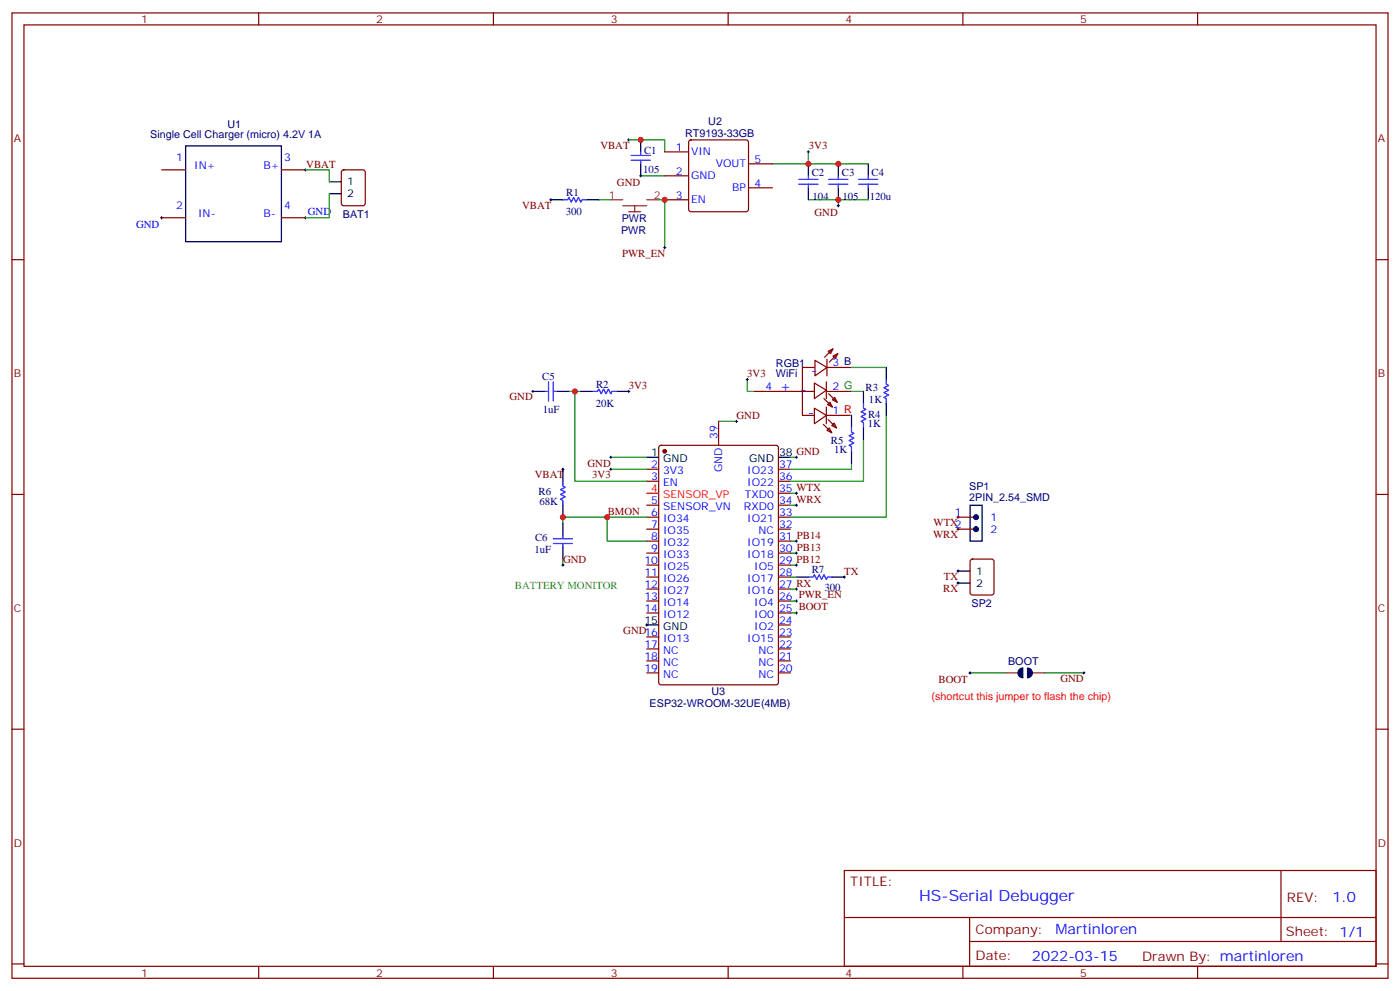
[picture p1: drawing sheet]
<svg xmlns="http://www.w3.org/2000/svg" width="412mm" height="292mm" viewBox="0 0 412 292" stroke-linecap="round" stroke-linejoin="round" font-family="sans-serif">
<g fill="none" stroke="#870000" stroke-width=".35">
<path d="M3.5 3.8h405.4v284.3h-405.4zM7.1 7.3h398.2v277.3h-398.2zM76.2 3.8v3.5M145.3 3.8v3.5M214.5 3.8v3.5M283.6 3.8v3.5M352.8 3.8v3.5M47.6 50h7.1M82.9 50h7.1M100.8 50.2l.4-.2h5.7l.6 .5 .1 9.4-.5 .7h-5.9l-.6-.5-.1-9.4zM195.8 44.7h7M195.8 51.8h7"/>
<path d="M195.8 58.8h7M203.1 41.4l.5-.2h16.2l.5 .2 .2 .5v19.8l-.2 .5-.5 .2h-16.2l-.5-.3-.3-.4v-19.8zM220.5 55.3h7M220.5 48.3h7M3.5 76.5h3.6M47.6 64.1h7.1M82.9 64.1h7.1M405.3 76.5h3.6M222.2 115.3h14.2v7h3.5M239.9 112.8l3.5 2.1-3.5 2.5zM239.9 108.2h-3.5v7.1h3.5M240.1 106.1l3.5 2.1-3.5 2.5z"/>
<path d="M242.7 117.4l2.5 2.5M243.4 112.5v4.9M243.4 119.9v4.9M243.4 108.2h7.1M243.4 115.3h7.1M243.6 105.8v4.9M243.8 119.2l.7-.7 .7 1.4zM243.9 103.5l1.5-.7-.7 1.4zM244.1 116l2.5 2.5M245.2 117.8l.7-.7 .7 1.4zM245.4 104.9l1.4-.7-.7 1.4zM245.4 102.8l-2.5 2.4"/>
<path d="M246.8 104.2l-2.5 2.4M190.5 138.2h3.5M194.3 131.4l.4-.2h33.9l.7 .4v69.4l-.5 .7h-34.1l-.6-.4-.1-69.4zM211.7 124.1v7.1M229.3 138.2h3.5M239.9 120.2l3.5 2.1-3.5 2.5zM242.5 125l2.5 2.5M243.4 122.3h7.1M243.6 126.8l.7-.8 .7 1.5zM243.9 123.6l2.5 2.4M245 125.3l.7-.7 .7 1.4zM3.5 145.6h3.6"/>
<path d="M190.5 141.7h3.5M190.5 148.8h3.5M190.5 152.3h3.5M190.5 155.9h3.5M190.5 159.4h3.5M229.3 141.7h3.5M229.3 148.8h3.5M229.3 152.3h3.5M229.3 155.9h3.5M229.3 159.4h3.5M229.3 145.3h3.5M282.2 152.3h5.3"/>
<path d="M282.2 155.9h5.3M405.3 145.6h3.6M190.5 162.9h3.5M190.5 166.4h3.5M190.5 170h3.5M190.5 173.5h3.5M190.5 177h3.5M229.3 162.9h3.5M229.3 166.4h3.5M229.3 170h3.5M229.3 173.5h3.5M229.3 177h3.5"/>
<path d="M286 164.9l.5-.2h5.6l.7 .4v9.5l-.5 .6-5.8 .1-.7-.5v-9.4zM190.5 180.6h3.5M190.5 187.6h3.5M190.5 191.1h3.5M190.5 194.7h3.5M190.5 198.2h3.5M229.3 180.6h3.5M229.3 187.6h3.5M229.3 191.1h3.5M229.3 194.7h3.5M229.3 198.2h3.5M229.3 184.1h3.5"/>
<path d="M3.5 214.8h3.6M405.3 214.8h3.6M248.7 256.4h156.6v28.2h-156.6zM377.3 256.4v20.9M248.7 270.2h156.5M285.6 277.3h119.6M285.6 270.2v14.2M3.5 283.9h3.6M76.2 284.6v3.5M145.3 284.6v3.5M214.5 284.6v3.5M283.6 284.6v3.5"/>
<path d="M352.8 284.6v3.5M405.3 283.9h3.6"/>
</g>
<g fill="none" stroke="#000" stroke-width=".35">
<path d="M54.7 43h28.2v28.2h-28.2zM97 53.6h3.5M97 57.1h3.5M162.3 58.8h3.5M172.9 58.8h3.5M188.7 41.2v3.5M188.7 48.3v3.5M238.1 48.3v3.5M238.1 55.3v3.5M246.9 48.3v3.5M246.9 55.3v3.5M255.8 48.3v3.5"/>
<path d="M255.8 55.3v3.5M157 115.3h3.5M164 115.3h3.6M171.1 115.3h3.5M181.7 115.3h3.5M254.4 115.3v3.5M261.1 108.2v3.6M261.1 118.8v3.5M165.8 138.2v3.5M190.5 134.7h3.5M229.3 134.7h3.5M250.8 122.3v3.6"/>
<path d="M250.8 132.9v3.6M254.4 125.9v3.5M165.8 148.8v3.5M165.8 154.1v3.5M285.8 148.8h3.5v10.6h-3.5zM165.8 161.1v3.6M234.6 170h3.5M245.2 170h3.5M282.2 168.2h3.6M282.2 171.7h3.6M190.5 184.1h3.5M301.3 196.8v2.8"/>
<path d="M302.7 196.8v2.8"/>
</g>
<g fill="none" stroke="#00f" stroke-width=".35">
<path d="M165.8 58.8h1.4l.4-.7 .7 1.4 .7-1.4 .7 1.4 .7-1.4 .7 1.4 .3-.7h1.5M185.9 47.2h5.7M185.9 45.8h5.7M188.7 44.7v1.1M188.7 47.2v1.1M235.3 54.3h5.6M235.3 52.8h5.6M238.1 51.8v1M238.1 54.3v1M244.1 54.3h5.7M244.1 52.8h5.7M246.9 51.8v1"/>
<path d="M246.9 54.3v1M252.9 54.3h5.7M252.9 52.8h5.7M255.8 51.8v1M255.8 54.3v1M160.5 115.3h1.1M161.6 112.5v5.6M163 112.5v5.6M163 115.3h1M174.6 115.3h1.4l.4-.7 .7 1.4 .7-1.4 .7 1.4 .7-1.4 .7 1.4 .4-.7h1.4M254.4 118.8v1.4l.7 .4-1.5 .7 1.5 .7-1.5 .7 1.5 .7-1.5 .7 .8 .4v1.4M261.1 111.8v1.4l.7 .3-1.5 .7 1.5 .7-1.5 .7 1.5 .7-1.5 .8 .8 .3v1.4"/>
<path d="M250.8 125.9v1.4l.7 .3-1.4 .7 1.4 .7-1.4 .8 1.4 .7-1.4 .7 .7 .3v1.4M163 158.7h5.6M165.8 141.7v1.5l.7 .3-1.4 .7 1.4 .7-1.4 .7 1.4 .7-1.4 .7 .7 .4v1.4M165.8 157.6v1.1M163 160.1h5.6M165.8 160.1v1M238.1 170h1.4l.4-.7 .7 1.4 .7-1.4 .7 1.4 .7-1.4 .7 1.4 .4-.7h1.4"/>
</g>
<g fill="none" stroke="#008700" stroke-width=".35">
<path d="M90 50h7v3.6M97 57.1v7h-7M176.4 58.8h3.5M185.2 41.2h10.6v3.5M188.7 51.8h7.1M194 58.8h1.8v14.2M227.5 48.3h28.3M238.1 58.8h8.8v1.8M238.1 44.7v3.6M246.9 58.8h8.9M167.6 115.3h3.5M169.3 115.3v26.4h21.2"/>
<path d="M220.1 111.8v3.5h2.1M250.5 115.3h3.9M250.5 108.2h10.6M179.9 138.2h10.6M179.9 134.7h10.6M211.7 124.1h5.3M232.8 134.7h1.8M250.5 122.3h.3M250.8 136.5v1.7h-18M254.4 129.4v12.3h-21.6M261.1 122.3v30h-28.3M178.9 152.3v7.1h11.6"/>
<path d="M190.5 152.3h-24.7v1.8M232.8 159.4h1.8M232.8 148.8h1.8M232.8 145.3h1.8M165.8 164.7v1.7M232.8 166.4h1.8M232.8 162.9h1.8M232.8 170h1.8M232.8 173.5h1.8M232.8 177h1.8M232.8 180.6h1.8M285.8 198.2h10.5"/>
<path d="M307.6 198.2h11.7"/>
</g>
<g fill="none" stroke="#000" stroke-width=".29">
<path d="M89.6 50h.7M90 49.7v.7M161.9 58.8h.7M162.3 58.5v.7M184.9 41.2h.7M185.2 40.9v.7M188.4 51.8h.7M188.7 51.4v.7M237.8 44.7h.7M238.1 44.4v.7M47.3 64.1h.7M47.6 63.8v.7"/>
<path d="M89.6 64.1h.7M90 63.8v.7M195.4 73h.7M195.8 72.6v.7M246.6 60.6h.7M246.9 60.3v.7M156.6 115.3h.7M157 114.9v.7M184.9 115.3h.7M185.2 114.9v.7M219.8 111.8h.7M220.1 111.4v.7"/>
<path d="M165.5 138.2h.7M165.8 137.9v.7M179.6 138.2h.7M179.6 134.7h.7M179.9 134.3v.7M179.9 137.9v.7M216.6 124.1h.7M217 123.8v.7M234.2 134.7h.7M234.6 134.3v.7M178.5 152.3h.7M178.9 152v.7"/>
<path d="M234.2 159.4h.7M234.2 148.8h.7M234.2 145.3h.7M234.6 144.9v.7M234.6 148.4v.8M234.6 159v.7M281.9 152.3h.7M281.9 155.9h.7M282.2 152v.7M282.2 155.5v.7M165.5 166.4h.7M165.8 166.1v.7"/>
<path d="M234.2 173.5h.7M234.2 162.9h.7M234.2 166.4h.7M234.2 177h.7M234.6 162.6v.7M234.6 166.1v.7M234.6 173.1v.7M234.6 176.7v.7M248.4 170h.7M248.7 169.6v.7M281.9 168.2h.7M281.9 171.7h.7"/>
<path d="M282.2 167.9v.7M282.2 171.4v.7M190.1 184.1h.8M190.5 183.7v.7M234.2 180.6h.7M234.6 180.2v.7M285.4 198.2h.7M285.8 197.8v.7M318.9 198.2h.7M319.3 197.8v.7"/>
</g>
<circle cx="195.8" cy="132.9" r=".53" fill="#870000" stroke="#870000" stroke-width=".35"/>
<path d="M190.5 145.3h3.5" fill="none" stroke="#f00" stroke-width=".35"/>
<path d="M179.9 58.8h3.5M190.5 58.8h3.5M183.4 60.6h7.1M185.2 62.4h3.5M187 60.6v1.8M296.3 198.2h3.6M304.1 198.2h3.5" fill="none" stroke="#8c2424" stroke-width=".35"/>
<g fill="#000" stroke="#000" stroke-width=".35">
<path d="M300.4 197.1l.9-.3v2.8a1.41 1.41 0 0 1-1.4-1 1.41 1.41 0 0 1 .5-1.5zM302.7 196.8a1.41 1.41 0 0 1 1.4 1.4 1.41 1.41 0 0 1-1.4 1.4z"/>
<circle cx="287.5" cy="155.9" r=".71"/>
<circle cx="287.5" cy="152.3" r=".71"/>
</g>
<g fill="#c00">
<circle cx="188.7" cy="41.2" r=".88"/>
<circle cx="238.1" cy="48.3" r=".88"/>
<circle cx="246.9" cy="58.8" r=".88"/>
<circle cx="178.9" cy="152.3" r=".88"/>
<circle cx="169.3" cy="115.3" r=".88"/>
<circle cx="165.8" cy="152.3" r=".88"/>
<circle cx="195.8" cy="58.8" r=".88"/>
<circle cx="246.9" cy="48.3" r=".88"/>
</g>
<text font-size="4.6" fill="#00f" x="270.8" y="265.4">HS-Serial Debugger</text>
<g font-size="4.2" fill="#00f">
<text x="238.9" y="110.3">-</text>
<text x="229.7" y="115.3">+ -</text>
<text x="238" y="122.8">-</text>
<text x="392.5" y="265.7">1.0</text>
<text x="310.9" y="275.2">Martinloren</text>
<text x="304" y="283">2022-03-15</text>
</g>
<g font-size="3.9" fill="#800">
<text x="250.5" y="261">TITLE:</text>
<text x="379.1" y="265.7">REV:</text>
<text x="287.4" y="275.2">Company:</text>
<text x="378.7" y="275.8">Sheet: 1/1</text>
<text x="287.4" y="282.9">Date:</text>
<text x="336.4" y="282.9">Drawn By: martinloren</text>
</g>
<g font-size="3.2" fill="#800">
<text x="41.6" y="6.8">1</text>
<text x="110.8" y="6.8">2</text>
<text x="179.9" y="6.8">3</text>
<text x="249.1" y="6.8">4</text>
<text x="318.2" y="6.8">5</text>
<text x="4.1" y="41.9">A</text>
<text x="405.9" y="41.9">A</text>
<text x="4.1" y="111.1">B</text>
<text x="405.9" y="111.1">B</text>
<text x="4.1" y="180.2">C</text>
<text x="405.9" y="180.2">C</text>
<text x="4.1" y="249.3">D</text>
<text x="405.9" y="249.3">D</text>
<text x="41.6" y="287.6">1</text>
<text x="110.8" y="287.6">2</text>
<text x="179.9" y="287.6">3</text>
<text x="249.1" y="287.6">4</text>
<text x="318.2" y="287.6">5</text>
</g>
<g font-size="3.2" fill="#000080">
<text x="44.2" y="40.7">Single Cell Charger (micro) 4.2V 1A</text>
<text x="67" y="37.7">U1</text>
<text x="201.8" y="40.3">RT9193-33GB</text>
<text x="208.6" y="36.7">U2</text>
<text x="189.7" y="45.4">C1</text>
<text x="189.5" y="51">105</text>
<text x="239.1" y="51.7">C2</text>
<text x="248" y="51.7">C3</text>
<text x="256.7" y="51.7">C4</text>
<text x="166.8" y="57.7">R1</text>
<text x="239.4" y="58.8">104</text>
<text x="248.2" y="58.8">105</text>
<text x="256.2" y="58.8">120u</text>
<text x="101" y="64.2">BAT1</text>
<text x="166.7" y="63.4">300</text>
<text x="183.1" y="65.3">PWR</text>
<text x="182.9" y="68.8">PWR</text>
<text x="228.6" y="108">RGB1</text>
<text x="159.7" y="112">C5</text>
<text x="228.6" y="111.1">WiFi</text>
<text x="175.5" y="119.8">20K</text>
<text x="175.6" y="114.2">R2</text>
<text x="255" y="115.2">R3</text>
<text x="256" y="118.7">1K</text>
<text x="159.9" y="121.6">1uF</text>
<text x="255.6" y="125.8">1K</text>
<text x="255.7" y="123">R4</text>
<text x="244.8" y="130.7">R5</text>
<text x="245.7" y="133.6">1K</text>
<text x="158.7" y="145.9">R6</text>
<text x="158.9" y="148.7">68K</text>
<text x="285.5" y="147.6">2PIN_2.54_SMD</text>
<text x="285.5" y="144.4">SP1</text>
<text x="157.6" y="159.3">C6</text>
<text x="157.4" y="162.8">1uF</text>
<text x="239.1" y="168.8">R7</text>
<text x="242.9" y="174.1">300</text>
<text x="286.2" y="178.9">SP2</text>
<text x="297" y="195.8">BOOT</text>
<text x="191.4" y="208.2">ESP32-WROOM-32UE(4MB)</text>
<text x="209.6" y="204.7">U3</text>
</g>
<g font-size="3.2" fill="#00f">
<text x="51.9" y="47.6">1</text>
<text x="83.7" y="47.6">3</text>
<text x="199.1" y="44.4">1</text>
<text x="203.6" y="45.8">VIN</text>
<text x="222.2" y="47.9">5</text>
<text x="57.2" y="49.7">IN+</text>
<text x="77.6" y="49.7">B+</text>
<text x="199.1" y="51.4">2</text>
<text x="203.6" y="52.8">GND</text>
<text x="210.8" y="49.3">VOUT</text>
<text x="199.1" y="58.5">3</text>
<text x="203.6" y="59.9">EN</text>
<text x="215.7" y="56.4">BP</text>
<text x="222.2" y="55">4</text>
<text x="51.9" y="61.7">2</text>
<text x="58.3" y="63.8">IN-</text>
<text x="77.6" y="63.8">B-</text>
<text x="83.7" y="61.7">4</text>
<text x="90.7" y="63.2">GND</text>
<text x="40.1" y="67.3">GND</text>
<text x="245.2" y="107.9">3 B</text>
<text x="225.5" y="114.9">4</text>
<text x="245.2" y="114.9">2 G</text>
<text x="245.2" y="122">1 R</text>
<text x="211.3" y="129.4" transform="rotate(-90 211.3 129.4)">39</text>
<text x="191.8" y="137.9">2</text>
<text x="229.5" y="137.9">37</text>
<text x="191.8" y="141.4">3</text>
<text x="195.3" y="139.6">3V3</text>
<text x="195.3" y="143.2">EN</text>
<text x="212.7" y="139.1" transform="rotate(-90 212.7 139.1)">GND</text>
<text x="220.1" y="143.2">IO22</text>
<text x="220.1" y="139.6">IO23</text>
<text x="229.5" y="141.4">36</text>
<text x="191.8" y="148.4">5</text>
<text x="219.4" y="146.7">TXD0</text>
<text x="229.5" y="148.4">34 WRX</text>
<text x="229.5" y="144.9">35 WTX</text>
<text x="191.8" y="152">6</text>
<text x="191.8" y="155.5">7</text>
<text x="195.3" y="150.2">SENSOR_VN</text>
<text x="195.3" y="153.7">IO34</text>
<text x="219.2" y="150.2">RXD0</text>
<text x="220.1" y="153.7">IO21</text>
<text x="229.5" y="155.5">32</text>
<text x="229.5" y="152">33</text>
<text x="281.3" y="152">1</text>
<text x="291.7" y="153.4">1</text>
<text x="191.8" y="159">8</text>
<text x="195.3" y="157.3">IO35</text>
<text x="195.3" y="160.8">IO32</text>
<text x="220.1" y="160.8">IO19</text>
<text x="223.4" y="157.3">NC</text>
<text x="229.5" y="159">31 PB14</text>
<text x="291.7" y="156.9">2</text>
<text x="189.8" y="166.1">10</text>
<text x="191.8" y="162.6">9</text>
<text x="195.3" y="164.3">IO33</text>
<text x="195.3" y="167.9">IO25</text>
<text x="220.1" y="164.3">IO18</text>
<text x="222.2" y="167.9">IO5</text>
<text x="229.5" y="166.1">29 PB12</text>
<text x="229.5" y="162.6">30 PB13</text>
<text x="189.8" y="169.6">11</text>
<text x="189.8" y="173.1">12</text>
<text x="195.3" y="171.4">IO26</text>
<text x="220.1" y="171.4">IO17</text>
<text x="229.5" y="173.1">27 RX</text>
<text x="229.5" y="169.6">28</text>
<text x="189.8" y="176.7">13</text>
<text x="195.3" y="174.9">IO27</text>
<text x="195.3" y="178.4">IO14</text>
<text x="220.1" y="174.9">IO16</text>
<text x="222.2" y="178.4">IO4</text>
<text x="229.5" y="176.7">26 PWR_EN</text>
<text x="189.8" y="180.2">14</text>
<text x="195.3" y="182">IO12</text>
<text x="222.2" y="185.5">IO2</text>
<text x="222.2" y="182">IO0</text>
<text x="229.5" y="183.7">24</text>
<text x="229.5" y="180.2">25 BOOT</text>
<text x="189.8" y="190.8">17</text>
<text x="195.3" y="189">IO13</text>
<text x="220.1" y="189">IO15</text>
<text x="229.5" y="190.8">22</text>
<text x="229.5" y="187.3">23</text>
<text x="189.8" y="194.3">18</text>
<text x="189.8" y="197.8">19</text>
<text x="195.3" y="192.5">NC</text>
<text x="195.3" y="196.1">NC</text>
<text x="223.4" y="196.1">NC</text>
<text x="223.4" y="192.5">NC</text>
<text x="229.5" y="197.8">20</text>
<text x="229.5" y="194.3">21</text>
<text x="195.3" y="199.6">NC</text>
<text x="223.4" y="199.6">NC</text>
</g>
<g font-size="3.2" fill="#800000">
<text x="176.8" y="43.9">VBAT</text>
<text x="238.3" y="43.9">3V3</text>
<text x="90.2" y="49.5">VBAT</text>
<text x="181.7" y="54.8">GND</text>
<text x="153.8" y="61.4">VBAT</text>
<text x="239.9" y="63.6">GND</text>
<text x="183.2" y="75.6">PWR_EN</text>
<text x="220.1" y="111.1">3V3</text>
<text x="150.1" y="117.9">GND</text>
<text x="185.2" y="114.6">3V3</text>
<text x="217" y="123.5">GND</text>
<text x="173.1" y="137.5">GND</text>
<text x="157.5" y="140.9">VBAT</text>
<text x="174.5" y="140.9">3V3</text>
<text x="179" y="151.7">BMON</text>
<text x="275" y="155">WTX2</text>
<text x="274.8" y="158.5">WRX</text>
<text x="165.9" y="165.9">GND</text>
<text x="248.7" y="169.3">TX</text>
<text x="278" y="170.9">TX</text>
<text x="277.8" y="174.4">RX</text>
<text x="183.6" y="186.7">GND16</text>
<text x="276.5" y="201.1">BOOT</text>
<text x="312.4" y="200.8">GND</text>
</g>
<g font-size="3.2">
<text x="102.3" y="54.6">1</text>
<text x="102.3" y="58.1">2</text>
<text x="191.8" y="134.3">1</text>
<text x="195.3" y="136.1">GND</text>
<text x="220.7" y="136.1">GND</text>
<text x="229.5" y="134.3">38 GND</text>
<text x="287.5" y="169.3">1</text>
<text x="287.5" y="172.8">2</text>
<text x="189.8" y="183.7">15</text>
<text x="195.3" y="185.5">GND</text>
</g>
<g font-size="3.2" fill="#8d2323">
<text x="179.3" y="58.5">1</text>
<text x="192.6" y="58.5">2</text>
</g>
<g font-size="3.2" fill="#f00">
<text x="191.8" y="144.9">4</text>
<text x="195.3" y="146.7">SENSOR_VP</text>
<text x="274.4" y="206.3">(shortcut this jumper to flash the chip)</text>
</g>
<text font-size="3.2" fill="#690" x="151.7" y="173.5">BATTERY MONITOR</text>
</svg>
